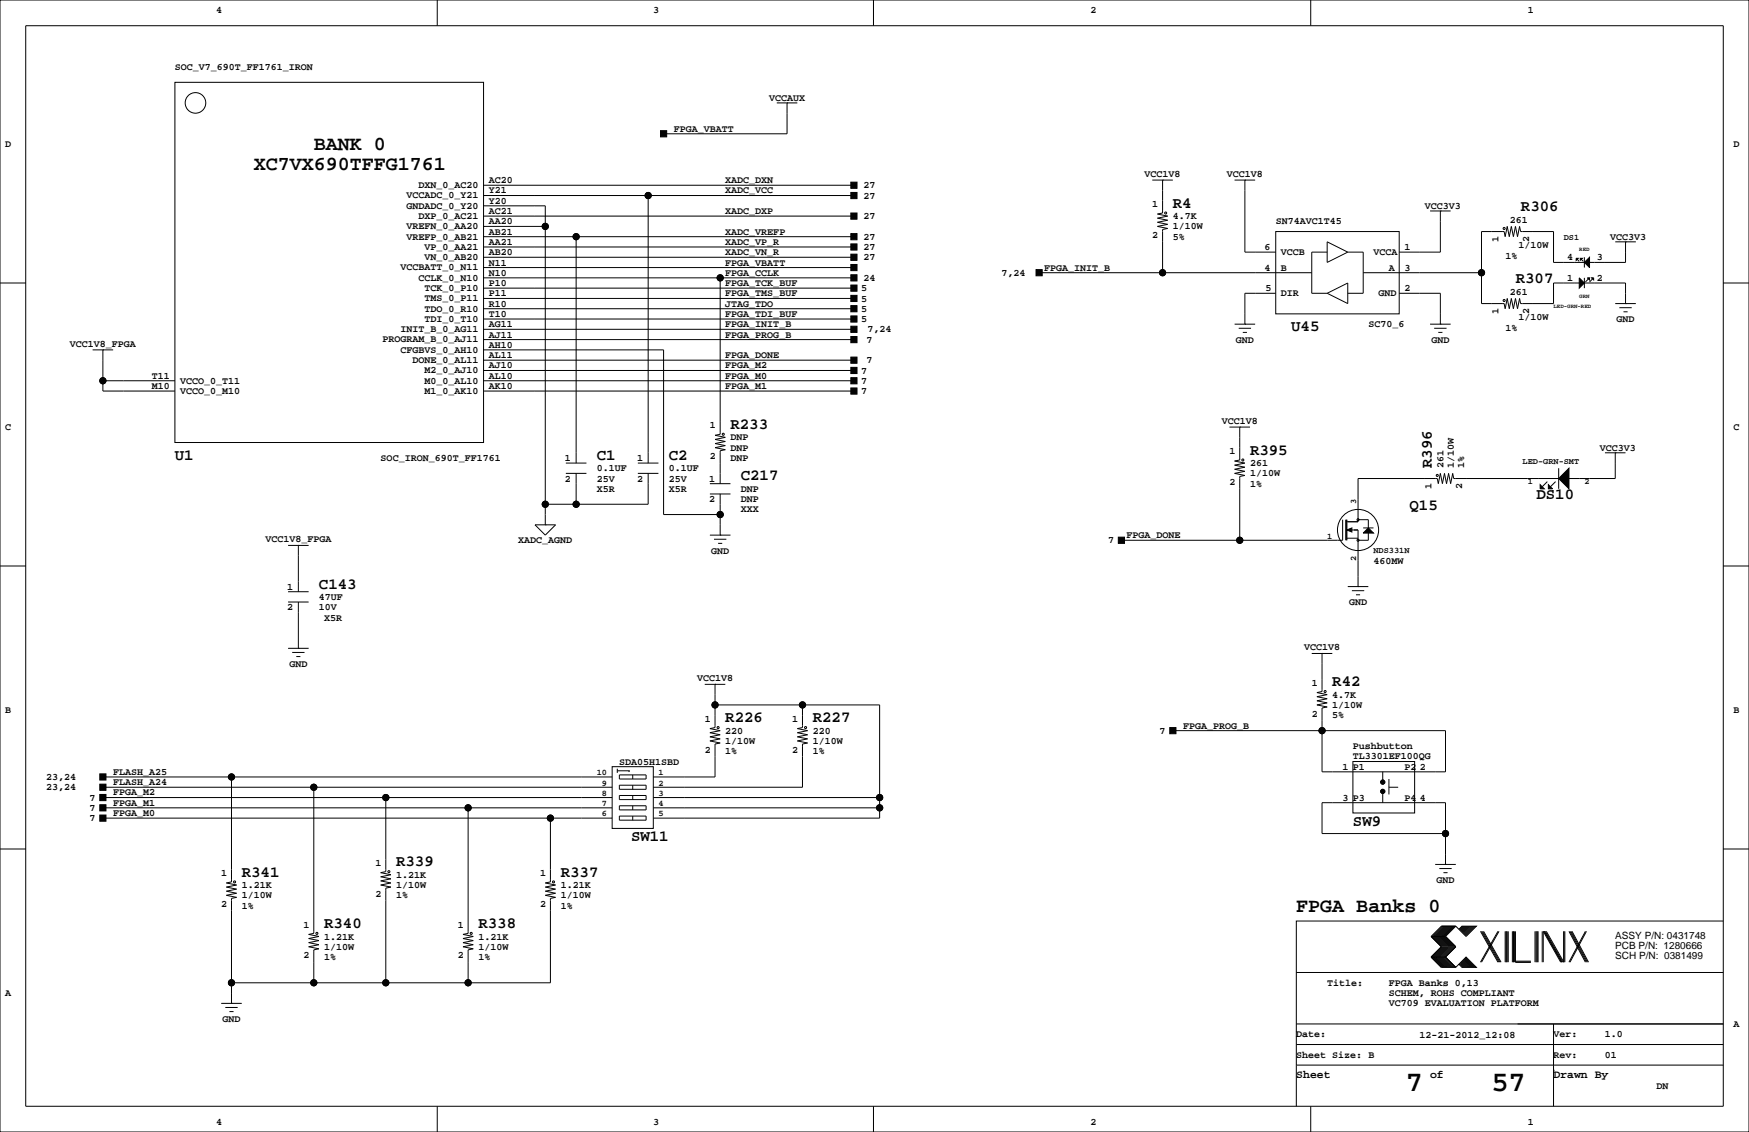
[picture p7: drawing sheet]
<svg xmlns="http://www.w3.org/2000/svg" width="432mm" height="279mm" viewBox="0 0 432 279" stroke-linecap="round" stroke-linejoin="round" font-family="sans-serif">
<g fill="none" stroke="#000" stroke-width=".25">
<path d="M0 0h431.8v279.4h-431.8zM6.3 6.4h419.1v266.6h-419.1zM107.9 0v6.4M215.6 0v6.4M323.6 0v6.4M43.2 20.3h76.2v88.9h-76.2zM191.8 25.4h5M194.3 25.4h.1M194.3 25.4v7.6h-30.5M119.4 50.8h15.2v78.7M119.4 55.9h15.2M119.4 45.7h91.4"/>
<path d="M119.4 53.3h91.4M119.4 58.4h91.4M119.4 48.3h91.4M142.2 58.4v55.9M160 48.3v66M284.5 44.4h5.1M287 44.4h.1M287 44.4v8.2l-1.2 .2 2.5 .5-2.5 .5 2.5 .6-2.5 .5 2.5 .5-2.5 .5 2.5 .5-1.3 .2v10.7M304.8 44.4h5.1M307.3 44.4h.1M307.3 44.4v17.8h7.7M315 57.2h30.4v20.3h-30.4z"/>
<path d="M327.7 59.7l5 2.5-5 2.6zM353.1 52.1h5M355.6 52.1h.1M355.6 52.1v10.1h-10.2M398.8 59.7h5.1M401.3 59.7h.1M401.3 59.7v5.1h-8.9M0 69.8h6.3M119.4 61h91.4M119.4 68.6h91.4M119.4 71.1h91.4M119.4 73.7h91.4"/>
<path d="M119.4 76.2h91.4M119.4 78.7h91.4M119.4 63.5h91.4M119.4 66h91.4M177.8 68.6v38.6l-1.3 .2 2.6 .5-2.6 .6 2.6 .5-2.6 .5 2.6 .5-2.6 .5 2.6 .5-1.3 .3v8.1M256.5 67.3h67.3M315 72.4h-7.7v7.6M327.7 62.2h-3.9v10.2h3.9M327.7 72.4l5-2.6v5.1zM332.7 62.2h3.8v10.2h-3.8M336.5 67.3h29.3M345.4 72.4h10.2v7.6"/>
<path d="M389.1 63.8l.8 .7M390.1 63.8l.8 .7M391.2 69.8h10.1v5.1M391.2 64.8h-7.7v-7.6h-8.1l-.2-1.3-.6 2.5-.5-2.5-.5 2.5-.5-2.5-.5 2.5-.5-2.5-.5 2.5-.3-1.2h-5.5v17.7h5.5l.3 1.3 .5-2.5 .5 2.5 .5-2.5 .5 2.5 .5-2.5 .5 2.5 .6-2.5 .2 1.2h8.1v-5.1h6.4M391.2 63.5v2.5M391.2 68.6v2.5M392.2 68.8l-.8 .8M393.2 68.8l-.8 .8M398.8 74.9h5.1M399.8 75.9h3M400.8 77h1M401.3 74.9h.1"/>
<path d="M425.4 69.8h6.4M22.9 86.4h5M25.4 86.4h.1M25.4 86.4v10.1h17.8M25.4 94h17.8M119.4 96.5h91.4M119.4 94h91.4M119.4 83.8h91.4M119.4 91.4h91.4M119.4 81.3h91.4M119.4 88.9h91.4M119.4 86.4h44.4v40.6h14"/>
<path d="M304.8 80h5.1M305.8 81h3.1M306.8 82h1M307.3 80h.1M353.1 80h5M354.1 81h3M355.1 82h1M355.6 80h.1M139.7 116.8h5.1M139.7 114.3h5.1M142.2 116.8v7.7M157.5 116.8h5.1"/>
<path d="M157.5 114.3h5.1M160 116.8v7.7h-25.4M175.3 119.4h5M303.5 105.4h5.1M306.1 105.4h.1M306.1 105.4v8.1l-1.3 .3 2.5 .5-2.5 .5 2.5 .5-2.5 .5 2.5 .5-2.5 .5 2.5 .5-1.2 .3v15.7M382 118.9l-1.3 1.2M384 118.9l-1.2 1.2M384.8 118.1h-25.9l-.3-1.3-.5 2.6-.5-2.6-.5 2.6-.5-2.6-.5 2.6-.5-2.6-.5 2.6-.3-1.3h-19.5v10.7h-2.8M384.8 115.6v5.1M396.2 111.8h5.1M398.8 111.8h.1"/>
<path d="M398.8 111.8v6.3h-11.5M0 139.7h6.3M71.1 134.6h5.1M73.7 134.6h.1M73.7 134.6v11.4M132.1 129.5h5.1l-2.6 2.6zM134.6 129.5h.1M175.3 121.9h5M175.3 132.1h5M176.3 133.1h3M177.3 134.1h1M177.8 132.1h.1"/>
<path d="M177.8 121.9v10.2M331.5 128.3v5h-54.6M332.2 128.3v5M332.5 128.3v5M332.5 132.8h2.8M333.8 130.8h1.5v14M335.3 128.3h2.5v2M336.5 130.3h2.6M337.8 131.6v1.7h-2.5M425.4 139.7h6.4M71.1 148.6h5.1M71.1 146h5.1"/>
<path d="M73.7 148.6v11.4M332.7 144.8h5.1M333.8 145.8h3M334.8 146.8h1M335.3 144.8h.1M71.1 160h5.1M72.1 161h3.1M73.2 162.1h1M73.7 160h.1M174 168.9h5.1M176.5 168.9h.1M176.5 168.9v10.7l-1.2 .2 2.5 .5-2.5 .5 2.5 .6-2.5 .5 2.5 .5-2.5 .5 2.5 .5-1.3 .2v8.2h-15.2"/>
<path d="M176.5 174h40.7v27.9h-55.9M198.1 174v5.6l-1.3 .2 2.6 .5-2.6 .5 2.6 .6-2.6 .5 2.6 .5-2.6 .5 2.6 .5-1.3 .2v10.7h-36.8M323.8 161.3h5.1M326.4 161.3h.1M326.4 161.3v9.4l-1.3 .2 2.6 .5-2.6 .6 2.6 .5-2.6 .5 2.6 .5-2.6 .5 2.6 .5-1.3 .3v15.7h30.5v-10.2h-67.3M25.4 194.3h125.7M25.4 196.8h125.7M25.4 199.4h125.7M25.4 191.8h125.7M57.1 191.8v25.9l-1.2 .2 2.5 .5-2.5 .5 2.5 .6-2.5 .5 2.5 .5-2.5 .5 2.5 .5-1.3 .2v25.9M77.5 194.3v36.1l-1.3 .2 2.5 .5-2.5 .5 2.5 .6-2.5 .5 2.5 .5-2.5 .5 2.5 .5-1.2 .2v8.2M95.2 196.8v18.3l-1.2 .3 2.5 .5-2.5 .5 2.5 .5-2.5 .5 2.5 .5-2.5 .5 2.5 .5-1.3 .3v23.4"/>
<path d="M115.6 199.4v31l-1.3 .2 2.5 .5-2.5 .5 2.5 .6-2.5 .5 2.5 .5-2.5 .5 2.5 .5-1.2 .2v8.2M151.1 189.2h10.2v15.3h-10.2zM152.4 189.7v1.1M152.4 190.2h3l-.2 .3M152.9 191.3h6.6v1h-6.6zM152.9 193.8h6.6v1h-6.6zM152.9 196.3h6.6v1.1h-6.6zM152.9 198.9h6.6v1h-6.6zM156.2 191.3v1M156.2 193.8v1M156.2 196.3v1.1M156.2 198.9v1"/>
<path d="M161.3 196.8h55.9M161.3 199.4h55.9M334 188h15.2v12.7h-15.2zM341.4 190.5v2M341.4 195.8v2.3M342.9 192.3v3.8M342.9 194.3h2.3M0 209.5h6.3M25.4 201.9h125.7M135.9 201.9v15.8l-1.3 .2 2.6 .5-2.6 .5 2.6 .6-2.6 .5 2.6 .5-2.6 .5 2.6 .5-1.3 .2v20.9h-78.8M152.9 201.4h6.6v1h-6.6zM156.2 201.4v1"/>
<path d="M354.3 213.4h5.1M355.3 214.4h3.1M356.4 215.4h1M356.9 213.4h.1M356.9 205.7h-30.5v-7.6h30.5v15.3M425.4 209.5h6.4M353.3 236.2l2.6 2.6h3.5M353.3 231.1l2.6 2.6-2.6 2.5M353.3 236.2h3.6M353.3 231.1h3.6M356.1 228.6l-2.5 2.5 2.5 2.6-2.5 2.5 2.5 2.6M356.4 228.6l-2.6 2.5 2.6 2.6-2.6 2.5 2.6 2.6"/>
<path d="M356.6 228.6l-2.5 2.5 2.5 2.6-2.5 2.5 2.5 2.6M356.9 228.6l-2.6 2.5 2.6 2.6-2.6 2.5 2.6 2.6M356.9 231.1l2.5 2.6-2.5 2.5M356.9 236.2l2.5 2.6M357.1 228.6l-2.5 2.5 2.5 2.6-2.5 2.5 2.5 2.6M357.4 228.6l-2.6 2.5 2.6 2.6-2.6 2.5 2.6 2.6M357.6 228.6l-2.5 2.5 2.5 2.6-2.5 2.5 2.5 2.6M357.9 228.6l-2.6 2.5 2.6 2.6-2.6 2.5 2.6 2.6M358.1 228.6l-2.5 2.5 2.5 2.6-2.5 2.5 2.5 2.6M358.4 228.6l-2.5 2.5 2.5 2.6-2.5 2.5 2.5 2.6M358.6 228.6l-2.5 2.5 2.5 2.6-2.5 2.5 2.5 2.6M358.9 228.6l-2.5 2.5 2.5 2.6-2.5 2.5 2.5 2.6"/>
<path d="M359.2 228.6l-2.6 2.5 2.6 2.6-2.6 2.5 2.6 2.6M359.4 228.6l2.5 2.5 2.6-2.5h-3.6l-.7 .8M359.4 228.6h-3.5l-2.6 2.5M359.4 228.6l-2.5 2.5M360.2 238l.7 .8h3.6l-2.6-2.6-2.5 2.6M360.4 237.7l1 1.1M360.4 238l.8 .8M360.7 237.5l1.2 1.3M360.7 237.7l1 1.1M360.9 237.2l1.6 1.6M360.9 237.5l1.3 1.3M361.2 237l1.8 1.8"/>
<path d="M361.2 237.2l1.5 1.6M361.2 228.6l-.8 .8M361.4 236.7l2.1 2.1M361.4 237l1.8 1.8M361.4 228.6l-1 1M361.7 236.5l2.3 2.3M361.7 236.7l2 2.1M361.7 228.6l-1 1M361.9 236.5l2.3 2.3M361.9 228.6l-1.2 1.3M362.2 228.6l-1.3 1.3M362.5 228.6l-1.6 1.5"/>
<path d="M362.7 228.6l-1.5 1.5M363 228.6l-1.8 1.8M363.2 228.6l-1.8 1.8M363.5 228.6l-2.1 2M363.7 228.6l-2 2M364 228.6l-2.3 2.3M364.2 228.6l-2.3 2.3M365.5 229.9l4.3 7.6M365.8 229.9l4.3 7.6M366 229.9l4.3 7.6M366.3 229.9l4.3 7.6M369.8 229.9l-4.3 7.6"/>
<path d="M370.1 229.9l-4.3 7.6M371.6 229.9v7.6M371.9 229.9v7.6M372.1 229.9v7.6M372.4 229.9v7.6M373.4 229.9v7.6M373.6 229.9v7.6M373.9 229.9v7.6M374.1 229.9v7.6h3.9M374.1 237.2h3.9M379 229.9v7.6M379.2 229.9v7.6"/>
<path d="M379.5 229.9v7.6M379.7 229.9v7.6M380.7 229.9v7.6M381 237.5v-7.6l4.3 7.6M381.3 229.9l4.3 7.6M381.5 229.9l4.3 7.6M381.8 229.9l4.3 7.6v-7.6M386.3 229.9v7.6M387.3 229.9l4.1 7.6M387.6 229.9l4.1 7.6M387.9 229.9l4 7.6M388.1 229.9l4.1 7.6"/>
<path d="M391.4 229.9l-4.1 7.6M391.7 229.9l-4.1 7.6M425.4 227.3h-105.4v35.6M54.6 247.6h5.1M55.6 248.7h3.1M56.6 249.7h1.1M57.1 247.6h.1M320 257.8h105.4M320 252.7h105.4M320 240h105.4M383.5 252.7v20.3M107.9 273v6.4"/>
<path d="M215.6 273v6.4M320 262.9v10.1M320 262.9h105.4M323.6 273v6.4M383.5 264.2h.1"/>
<circle cx="48.3" cy="25.4" r="2.54"/>
<circle cx="134.6" cy="55.9" r=".76"/>
<circle cx="142.2" cy="58.4" r=".76"/>
<circle cx="160" cy="48.3" r=".76"/>
<circle cx="287.8" cy="52.6" r=".25"/>
<circle cx="371.3" cy="56.4" r=".25"/>
<circle cx="177.8" cy="68.6" r=".76"/>
<circle cx="287" cy="67.3" r=".76"/>
<circle cx="365.8" cy="67.3" r=".76"/>
<circle cx="371.3" cy="74.2" r=".25"/>
<circle cx="25.4" cy="94" r=".76"/>
<circle cx="178.6" cy="107.2" r=".25"/>
<circle cx="306.8" cy="113.5" r=".25"/>
<circle cx="354.8" cy="117.3" r=".25"/>
<circle cx="134.6" cy="124.5" r=".76"/>
<circle cx="142.2" cy="124.5" r=".76"/>
<circle cx="177.8" cy="127" r=".76"/>
<circle cx="306.1" cy="133.3" r=".76"/>
<circle cx="335.3" cy="130.8" r="5.1"/>
<circle cx="335.3" cy="128.3" r=".25"/>
<circle cx="335.3" cy="133.3" r=".25"/>
<circle cx="176.5" cy="174" r=".76"/>
<circle cx="177.3" cy="179.6" r=".25"/>
<circle cx="198.1" cy="174" r=".76"/>
<circle cx="198.9" cy="179.6" r=".25"/>
<circle cx="327.2" cy="170.7" r=".25"/>
<circle cx="57.2" cy="191.8" r=".76"/>
<circle cx="77.5" cy="194.3" r=".76"/>
<circle cx="95.3" cy="196.8" r=".76"/>
<circle cx="115.6" cy="199.4" r=".76"/>
<circle cx="217.2" cy="199.4" r=".76"/>
<circle cx="217.2" cy="196.8" r=".76"/>
<circle cx="326.4" cy="180.3" r=".76"/>
<circle cx="341.4" cy="193" r=".51"/>
<circle cx="341.4" cy="195.3" r=".51"/>
<circle cx="57.9" cy="217.7" r=".25"/>
<circle cx="96" cy="215.1" r=".25"/>
<circle cx="135.9" cy="201.9" r=".76"/>
<circle cx="136.7" cy="217.7" r=".25"/>
<circle cx="356.9" cy="205.7" r=".76"/>
<circle cx="78.2" cy="230.4" r=".25"/>
<circle cx="116.3" cy="230.4" r=".25"/>
<circle cx="57.2" cy="242.6" r=".76"/>
<circle cx="77.5" cy="242.6" r=".76"/>
<circle cx="95.3" cy="242.6" r=".76"/>
<circle cx="115.6" cy="242.6" r=".76"/>
</g>
<g fill="#000" stroke="#000" stroke-width=".25">
<path d="M163.1 32.3h1.5v1.5h-1.5z" fill-rule="evenodd"/>
<path d="M210.1 45h1.5v1.5h-1.5z" fill-rule="evenodd"/>
<path d="M210.1 52.6h1.5v1.5h-1.5z" fill-rule="evenodd"/>
<path d="M210.1 57.7h1.5v1.5h-1.5z" fill-rule="evenodd"/>
<path d="M210.1 47.5h1.5v1.5h-1.5z" fill-rule="evenodd"/>
<path d="M210.1 60.2h1.5v1.5h-1.5z" fill-rule="evenodd"/>
<path d="M210.1 67.8h1.5v1.5h-1.5z" fill-rule="evenodd"/>
<path d="M210.1 70.4h1.5v1.5h-1.5z" fill-rule="evenodd"/>
<path d="M210.1 72.9h1.5v1.5h-1.5z" fill-rule="evenodd"/>
<path d="M210.1 75.4h1.5v1.6h-1.5z" fill-rule="evenodd"/>
<path d="M210.1 78h1.5v1.5h-1.5z" fill-rule="evenodd"/>
<path d="M210.1 62.7h1.5v1.6h-1.5z" fill-rule="evenodd"/>
<path d="M210.1 65.3h1.5v1.5h-1.5z" fill-rule="evenodd"/>
<path d="M255.8 66.5h1.5v1.6h-1.5z" fill-rule="evenodd"/>
<path d="M389.1 63.8h.5l-.5 .5z" fill-rule="evenodd"/>
<path d="M389.9 68.6l1.3 1.2-1.3 1.3z" fill-rule="evenodd"/>
<path d="M390.1 63.8h.6l-.6 .5z" fill-rule="evenodd"/>
<path d="M391.9 68.6h.5v.5z" fill-rule="evenodd"/>
<path d="M391.2 64.8l1.2-1.3v2.5z" fill-rule="evenodd"/>
<path d="M392.9 68.6h.5v.5z" fill-rule="evenodd"/>
<path d="M210.1 83.1h1.5v1.5h-1.5z" fill-rule="evenodd"/>
<path d="M210.1 90.7h1.5v1.5h-1.5z" fill-rule="evenodd"/>
<path d="M210.1 93.2h1.5v1.5h-1.5z" fill-rule="evenodd"/>
<path d="M210.1 95.8h1.5v1.5h-1.5z" fill-rule="evenodd"/>
<path d="M210.1 80.5h1.5v1.5h-1.5z" fill-rule="evenodd"/>
<path d="M210.1 88.1h1.5v1.6h-1.5z" fill-rule="evenodd"/>
<path d="M276.1 132.6h1.5v1.5h-1.5z" fill-rule="evenodd"/>
<path d="M332.5 130.8l1.3-.5v1z" fill-rule="evenodd"/>
<path d="M337.8 130.3l1.3 1.3h-2.6z" fill-rule="evenodd"/>
<path d="M380.2 119.6l1.1 1.1h-1.1z" fill-rule="evenodd"/>
<path d="M382.3 119.6l1 1.1h-1z" fill-rule="evenodd"/>
<path d="M387.3 115.6v5.1l-2.5-2.6z" fill-rule="evenodd"/>
<path d="M24.6 193.5h1.6v1.6h-1.6z" fill-rule="evenodd"/>
<path d="M24.6 191h1.6v1.5h-1.6z" fill-rule="evenodd"/>
<path d="M24.6 196.1h1.6v1.5h-1.6z" fill-rule="evenodd"/>
<path d="M288.8 179.6h1.5v1.5h-1.5z" fill-rule="evenodd"/>
<path d="M24.6 198.6h1.6v1.6h-1.6z" fill-rule="evenodd"/>
<path d="M24.6 201.2h1.6v1.5h-1.6z" fill-rule="evenodd"/>
<circle cx="134.6" cy="55.9" r=".76"/>
<circle cx="142.2" cy="58.4" r=".76"/>
<circle cx="160" cy="48.3" r=".76"/>
<circle cx="177.8" cy="68.6" r=".76"/>
<circle cx="287" cy="67.3" r=".76"/>
<circle cx="365.8" cy="67.3" r=".76"/>
<circle cx="25.4" cy="94" r=".76"/>
<circle cx="134.6" cy="124.5" r=".76"/>
<circle cx="142.2" cy="124.5" r=".76"/>
<circle cx="177.8" cy="127" r=".76"/>
<circle cx="306.1" cy="133.3" r=".76"/>
<circle cx="176.5" cy="174" r=".76"/>
<circle cx="198.1" cy="174" r=".76"/>
<circle cx="57.2" cy="191.8" r=".76"/>
<circle cx="77.5" cy="194.3" r=".76"/>
<circle cx="95.3" cy="196.8" r=".76"/>
<circle cx="115.6" cy="199.4" r=".76"/>
<circle cx="217.2" cy="199.4" r=".76"/>
<circle cx="217.2" cy="196.8" r=".76"/>
<circle cx="326.4" cy="180.3" r=".76"/>
<circle cx="341.4" cy="193" r=".51"/>
<circle cx="341.4" cy="195.3" r=".51"/>
<circle cx="135.9" cy="201.9" r=".76"/>
<circle cx="356.9" cy="205.7" r=".76"/>
<circle cx="57.2" cy="242.6" r=".76"/>
<circle cx="77.5" cy="242.6" r=".76"/>
<circle cx="95.3" cy="242.6" r=".76"/>
<circle cx="115.6" cy="242.6" r=".76"/>
</g>
<g font-size="7.1">
<text x="347" y="269.3">7</text>
<text x="368.2" y="269.3">57</text>
</g>
<g font-size="4.9">
<text x="77.5" y="36.9">BANK 0</text>
<text x="62.7" y="42">XC7VX690TFFG1761</text>
<text x="320" y="225.1">FPGA Banks 0</text>
</g>
<g font-size="3.9">
<text x="289.6" y="51.3">R4</text>
<text x="375.5" y="52.1">R306</text>
<text x="374.2" y="69.8">R307</text>
<text x="318.8" y="81.8">U45</text>
<text x="180.3" y="105.9">R233</text>
<text x="43.2" y="113.5">U1</text>
<text x="147.3" y="113.5">C1</text>
<text x="165.1" y="113.5">C2</text>
<text x="308.6" y="112.2">R395</text>
<text x="182.9" y="118.6">C217</text>
<text x="353.5" y="115.6" transform="rotate(-90 353.5 115.6)">R396</text>
<text x="348" y="126">Q15</text>
<text x="379.3" y="123.2">DS10</text>
<text x="78.7" y="145.3">C143</text>
<text x="328.9" y="169.4">R42</text>
<text x="179.1" y="178.3">R226</text>
<text x="200.7" y="178.3">R227</text>
<text x="334" y="203.9">SW9</text>
<text x="155.8" y="207.5">SW11</text>
<text x="97.8" y="213.8">R339</text>
<text x="59.7" y="216.4">R341</text>
<text x="138.4" y="216.4">R337</text>
<text x="80" y="229.1">R340</text>
<text x="118.1" y="229.1">R338</text>
</g>
<g font-size="2.8">
<text x="320" y="266.1">Sheet</text>
<text x="353.1" y="266.1">of</text>
<text x="383.5" y="266.1">Drawn By</text>
</g>
<g font-size="2.5">
<text x="53.3" y="3.3">4</text>
<text x="161.3" y="3.3">3</text>
<text x="269.2" y="3.3">2</text>
<text x="377.2" y="3.3">1</text>
<text x="43.2" y="17.3">SOC_V7_690T_FF1761_IRON</text>
<text x="189.9" y="24.9">VCCAUX</text>
<text x="166.4" y="32.5">FPGA_VBATT</text>
<text x="1.3" y="36.3">D</text>
<text x="428" y="36.3">D</text>
<text x="103.3" y="46.4">DXN_0_AC20</text>
<text x="120.6" y="47.8">Y21</text>
<text x="120.6" y="45.2">AC20</text>
<text x="179.1" y="47.8">XADC_VCC</text>
<text x="179.1" y="45.2">XADC_DXN</text>
<text x="213.1" y="46.5">27</text>
<text x="282.6" y="43.7">VCC1V8</text>
<text x="302.9" y="43.7">VCC1V8</text>
<text x="100.3" y="51.5">GNDADC_0_Y20</text>
<text x="100.3" y="49">VCCADC_0_Y21</text>
<text x="120.6" y="52.8">AC21</text>
<text x="120.6" y="50.3">Y20</text>
<text x="179.1" y="52.8">XADC_DXP</text>
<text x="213.1" y="49">27</text>
<text x="284.5" y="51.1">1</text>
<text x="351.8" y="51.6">VCC3V3</text>
<text x="100.3" y="59.1">VREFP_0_AB21</text>
<text x="100.3" y="56.6">VREFN_0_AA20</text>
<text x="103.3" y="54">DXP_0_AC21</text>
<text x="120.6" y="57.9">AB21</text>
<text x="120.6" y="55.4">AA20</text>
<text x="179.1" y="57.9">XADC_VREFP</text>
<text x="213.1" y="59.2">27</text>
<text x="213.1" y="54.1">27</text>
<text x="284.5" y="58.8">2</text>
<text x="289.6" y="59.2">5%</text>
<text x="289.6" y="56.6">1/10W</text>
<text x="289.6" y="54.1">4.7K</text>
<text x="315" y="55.4">SN74AVC1T45</text>
<text x="369.9" y="59.7" transform="rotate(-90 369.9 59.7)">1</text>
<text x="372.7" y="55">261</text>
<text x="377.5" y="59.7" transform="rotate(-90 377.5 59.7)">2</text>
<text x="397.5" y="59.2">VCC3V3</text>
<text x="104.8" y="64.2">VN_0_AB20</text>
<text x="104.8" y="61.7">VP_0_AA21</text>
<text x="120.6" y="65.5">N11</text>
<text x="120.6" y="63">AB20</text>
<text x="120.6" y="60.5">AA21</text>
<text x="179.1" y="65.5">FPGA_VBATT</text>
<text x="179.1" y="63">XADC_VN_R</text>
<text x="179.1" y="60.5">XADC_VP_R</text>
<text x="213.1" y="64.3">27</text>
<text x="213.1" y="61.7">27</text>
<text x="312.2" y="61.7">6</text>
<text x="316.2" y="63">VCCB</text>
<text x="339.1" y="63">VCCA</text>
<text x="346.7" y="61.7">1</text>
<text x="371.7" y="63.8">1%</text>
<text x="374.9" y="61.3">1/10W</text>
<text x="386.9" y="64.3">4</text>
<text x="394.3" y="64.3">3</text>
<text x="98.8" y="66.7">VCCBATT_0_N11</text>
<text x="103.3" y="69.3">CCLK_0_N10</text>
<text x="104.8" y="71.8">TCK_0_P10</text>
<text x="120.6" y="70.6">P10</text>
<text x="120.6" y="68.1">N10</text>
<text x="179.1" y="70.6">FPGA_TCK_BUF</text>
<text x="179.1" y="68.1">FPGA_CCLK</text>
<text x="212.6" y="71.9">5</text>
<text x="213.1" y="69.3">24</text>
<text x="247.2" y="68.1">7,24</text>
<text x="257.8" y="66.8">FPGA_INIT_B</text>
<text x="312.2" y="66.8">4</text>
<text x="312.4" y="71.9">5</text>
<text x="316.2" y="66.8">B</text>
<text x="342.9" y="66.8">A</text>
<text x="346.7" y="71.9">2</text>
<text x="346.7" y="66.8">3</text>
<text x="386.9" y="69.3">1</text>
<text x="394.3" y="69.3">2</text>
<text x="104.8" y="76.9">TDO_0_R10</text>
<text x="104.8" y="74.4">TMS_0_P11</text>
<text x="120.6" y="75.7">R10</text>
<text x="120.6" y="73.2">P11</text>
<text x="179.1" y="75.7">JTAG_TDO</text>
<text x="179.1" y="73.2">FPGA_TMS_BUF</text>
<text x="212.6" y="77">5</text>
<text x="212.6" y="74.4">5</text>
<text x="316.2" y="73.2">DIR</text>
<text x="340.4" y="73.2">GND</text>
<text x="369.9" y="77.5" transform="rotate(-90 369.9 77.5)">1</text>
<text x="372.7" y="72.7">261</text>
<text x="377.5" y="77.5" transform="rotate(-90 377.5 77.5)">2</text>
<text x="98.8" y="82">INIT_B_0_AG11</text>
<text x="104.8" y="79.4">TDI_0_T10</text>
<text x="120.6" y="83.3">AJ11</text>
<text x="120.6" y="80.8">AG11</text>
<text x="120.6" y="78.2">T10</text>
<text x="179.1" y="80.8">FPGA_INIT_B</text>
<text x="179.1" y="78.2">FPGA_TDI_BUF</text>
<text x="179.1" y="83.3">FPGA_PROG_B</text>
<text x="212.6" y="79.5">5</text>
<text x="214.2" y="82">7,24</text>
<text x="337.8" y="80.8">SC70_6</text>
<text x="371.7" y="81.6">1%</text>
<text x="374.9" y="79.1">1/10W</text>
<text x="399.1" y="79.5">GND</text>
<text x="17.3" y="85.6">VCC1V8_FPGA</text>
<text x="94.4" y="84.5">PROGRAM_B_0_AJ11</text>
<text x="98.8" y="87.1">CFGBVS_0_AH10</text>
<text x="101.8" y="89.6">DONE_0_AL11</text>
<text x="120.6" y="88.4">AL11</text>
<text x="120.6" y="85.9">AH10</text>
<text x="179.1" y="88.4">FPGA_DONE</text>
<text x="213.9" y="89.7">7</text>
<text x="213.9" y="84.6">7</text>
<text x="305.1" y="84.6">GND</text>
<text x="353.4" y="84.6">GND</text>
<text x="37.5" y="93.5">T11</text>
<text x="44.4" y="94.7">VCCO_0_T11</text>
<text x="104.8" y="94.7">M0_0_AL10</text>
<text x="104.8" y="92.1">M2_0_AJ10</text>
<text x="120.6" y="93.5">AL10</text>
<text x="120.6" y="90.9">AJ10</text>
<text x="179.1" y="93.5">FPGA_M0</text>
<text x="179.1" y="90.9">FPGA_M2</text>
<text x="212.6" y="94.7">7</text>
<text x="212.6" y="92.2">7</text>
<text x="37.5" y="96">M10</text>
<text x="44.4" y="97.2">VCCO_0_M10</text>
<text x="104.8" y="97.2">M1_0_AK10</text>
<text x="120.6" y="96">AK10</text>
<text x="179.1" y="96">FPGA_M1</text>
<text x="212.6" y="97.3">7</text>
<text x="1.3" y="106.2">C</text>
<text x="175.3" y="105.8">1</text>
<text x="301.6" y="104.7">VCC1V8</text>
<text x="428" y="106.2">C</text>
<text x="94" y="113.8">SOC_IRON_690T_FF1761</text>
<text x="139.5" y="113.8">1</text>
<text x="157.3" y="113.8">1</text>
<text x="175.3" y="113.4">2</text>
<text x="180.3" y="108.7">DNP</text>
<text x="180.3" y="111.3">DNP</text>
<text x="180.3" y="113.8">DNP</text>
<text x="303.5" y="112.1">1</text>
<text x="395" y="111.3">VCC3V3</text>
<text x="139.5" y="118.9">2</text>
<text x="147.3" y="118.9">25V</text>
<text x="147.3" y="116.3">0.1UF</text>
<text x="157.3" y="118.9">2</text>
<text x="165.1" y="116.3">0.1UF</text>
<text x="165.1" y="118.9">25V</text>
<text x="175" y="118.9">1</text>
<text x="303.5" y="119.7">2</text>
<text x="308.6" y="115.1">261</text>
<text x="308.6" y="117.6">1/10W</text>
<text x="356.4" y="115.6" transform="rotate(-90 356.4 115.6)">261</text>
<text x="358.9" y="115.6" transform="rotate(-90 358.9 115.6)">1/10W</text>
<text x="361.4" y="115.6" transform="rotate(-90 361.4 115.6)">1%</text>
<text x="147.3" y="121.4">X5R</text>
<text x="165.1" y="121.4">X5R</text>
<text x="175" y="124">2</text>
<text x="182.9" y="121.4">DNP</text>
<text x="182.9" y="124">DNP</text>
<text x="308.6" y="120.1">1%</text>
<text x="353.4" y="120.7" transform="rotate(-90 353.4 120.7)">1</text>
<text x="361" y="120.7" transform="rotate(-90 361 120.7)">2</text>
<text x="182.9" y="126.5">XXX</text>
<text x="65.5" y="133.9">VCC1V8_FPGA</text>
<text x="128" y="134.1">XADC_AGND</text>
<text x="175.6" y="136.7">GND</text>
<text x="273.6" y="134.1">7</text>
<text x="278.1" y="132.8">FPGA_DONE</text>
<text x="339.1" y="139.2">460MW</text>
<text x="70.9" y="145.5">1</text>
<text x="78.7" y="148.1">47UF</text>
<text x="333.1" y="149.4">GND</text>
<text x="70.9" y="150.6">2</text>
<text x="78.7" y="150.6">10V</text>
<text x="80" y="153.2">X5R</text>
<text x="321.9" y="160.5">VCC1V8</text>
<text x="71.4" y="164.6">GND</text>
<text x="172.1" y="168.2">VCC1V8</text>
<text x="323.9" y="169.3">1</text>
<text x="328.9" y="172.2">4.7K</text>
<text x="1.3" y="176">B</text>
<text x="174" y="178.1">1</text>
<text x="195.6" y="178.1">1</text>
<text x="292.1" y="179.8">FPGA_PROG_B</text>
<text x="323.9" y="176.9">2</text>
<text x="328.9" y="174.8">1/10W</text>
<text x="328.9" y="177.3">5%</text>
<text x="428" y="176">B</text>
<text x="174" y="185.8">2</text>
<text x="179.1" y="181.1">220</text>
<text x="179.1" y="183.6">1/10W</text>
<text x="195.6" y="185.8">2</text>
<text x="200.7" y="183.6">1/10W</text>
<text x="200.7" y="181.1">220</text>
<text x="286.3" y="181.1">7</text>
<text x="334" y="184.9">Pushbutton</text>
<text x="27.9" y="191.3">FLASH_A25</text>
<text x="152.8" y="188.7">SDA05H1SBD</text>
<text x="179.1" y="186.2">1%</text>
<text x="200.7" y="186.2">1%</text>
<text x="331.5" y="190">1</text>
<text x="334" y="190">P1</text>
<text x="334" y="187.5">TL3301EF100QG</text>
<text x="346.7" y="190">P2</text>
<text x="350.5" y="190">2</text>
<text x="11.4" y="192.5">23,24</text>
<text x="11.4" y="195.1">23,24</text>
<text x="22.1" y="197.6">7</text>
<text x="27.9" y="196.3">FPGA_M2</text>
<text x="27.9" y="193.8">FLASH_A24</text>
<text x="331.5" y="197.6">3</text>
<text x="334" y="197.6">P3</text>
<text x="346.7" y="197.6">P4</text>
<text x="350.5" y="197.6">4</text>
<text x="22.1" y="202.7">7</text>
<text x="22.1" y="200.2">7</text>
<text x="27.9" y="201.4">FPGA_M0</text>
<text x="27.9" y="198.9">FPGA_M1</text>
<text x="92.7" y="213.7">1</text>
<text x="54.6" y="216.2">1</text>
<text x="59.7" y="219.2">1.21K</text>
<text x="59.7" y="221.7">1/10W</text>
<text x="92.7" y="221.3">2</text>
<text x="97.8" y="216.7">1.21K</text>
<text x="97.8" y="219.2">1/10W</text>
<text x="97.8" y="221.7">1%</text>
<text x="133.3" y="216.2">1</text>
<text x="138.4" y="219.2">1.21K</text>
<text x="138.4" y="221.7">1/10W</text>
<text x="354.6" y="217.9">GND</text>
<text x="54.6" y="223.9">2</text>
<text x="59.7" y="224.3">1%</text>
<text x="133.3" y="223.9">2</text>
<text x="138.4" y="224.3">1%</text>
<text x="74.9" y="228.9">1</text>
<text x="80" y="231.9">1.21K</text>
<text x="113" y="228.9">1</text>
<text x="118.1" y="231.9">1.21K</text>
<text x="398.8" y="231.7">ASSY P/N: 0431748</text>
<text x="74.9" y="236.6">2</text>
<text x="80" y="237">1%</text>
<text x="80" y="234.4">1/10W</text>
<text x="113" y="236.6">2</text>
<text x="118.1" y="237">1%</text>
<text x="118.1" y="234.4">1/10W</text>
<text x="398.8" y="236.8">SCH P/N: 0381499</text>
<text x="398.8" y="234.2">PCB P/N: 1280666</text>
<text x="1.3" y="245.9">A</text>
<text x="327.7" y="243.3">Title:</text>
<text x="342.9" y="245.9">SCHEM, ROHS COMPLIANT</text>
<text x="342.9" y="243.3">FPGA Banks 0,13</text>
<text x="342.9" y="248.4">VC709 EVALUATION PLATFORM</text>
<text x="54.9" y="252.2">GND</text>
<text x="320" y="256">Date:</text>
<text x="350.4" y="256.3">12-21-2012_12:08</text>
<text x="383.5" y="256">Ver:</text>
<text x="396.2" y="256">1.0</text>
<text x="428" y="253.5">A</text>
<text x="320" y="261.1">Sheet Size: B</text>
<text x="383.5" y="261.1">Rev:</text>
<text x="396.2" y="261.1">01</text>
<text x="408.9" y="268.7">DN</text>
<text x="53.3" y="277.6">4</text>
<text x="161.3" y="277.6">3</text>
<text x="269.2" y="277.6">2</text>
<text x="377.2" y="277.6">1</text>
</g>
<g font-size="2.1">
<text x="386.1" y="59.3">DS1</text>
<text x="375.9" y="114.4">LED-GRN-SMT</text>
<text x="377.2" y="119.5">1</text>
<text x="391.2" y="119.5">2</text>
<text x="334.8" y="124.5" transform="rotate(-90 334.8 124.5)">3</text>
<text x="327.7" y="132.9">1</text>
<text x="339.1" y="136.5">NDS331N</text>
<text x="334.8" y="138.4" transform="rotate(-90 334.8 138.4)">2</text>
<text x="147.3" y="191.3">10</text>
<text x="162.6" y="191.3">1</text>
<text x="148.6" y="196.4">8</text>
<text x="148.6" y="193.9">9</text>
<text x="162.6" y="196.4">3</text>
<text x="162.6" y="193.9">2</text>
<text x="148.6" y="201.5">6</text>
<text x="148.6" y="199">7</text>
<text x="162.6" y="199">4</text>
<text x="162.6" y="201.5">5</text>
</g>
<g font-size="1.4">
<text x="389.9" y="61.9">RED</text>
<text x="383.5" y="75.9">LED-GRN-RED</text>
<text x="389.9" y="73.6">GRN</text>
</g>
</svg>
